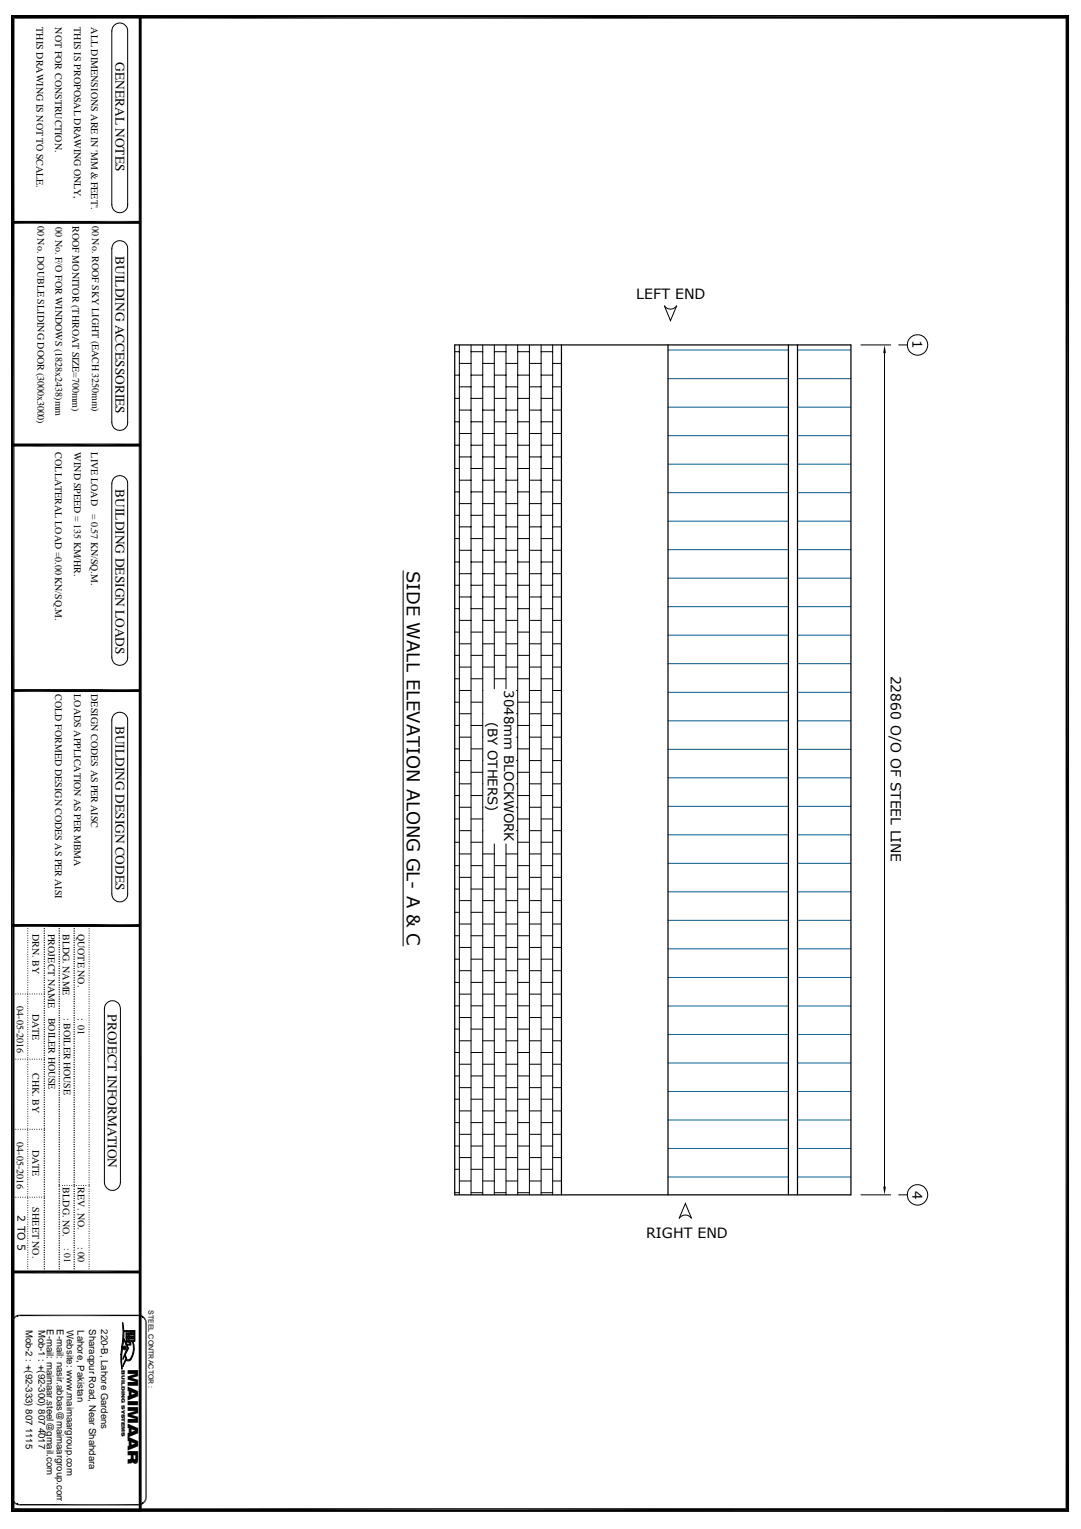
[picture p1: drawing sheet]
<svg xmlns="http://www.w3.org/2000/svg" width="297mm" height="420mm" viewBox="0 0 297 420" stroke-linecap="round" stroke-linejoin="round" font-family="sans-serif">
<g fill="none" stroke="#000" stroke-width=".27">
<path d="M3.2 4.3h290.1v410.6h-290.1zM3.2 4.3h35.3v410.6h-35.3h24.1M30.7 8.5h.1M31.3 7a2.16 2.16 0 0 1 2.4-.5 2.16 2.16 0 0 1 1.3 2v47.7a2.18 2.18 0 0 1-2.1 2.2 2.18 2.18 0 0 1-2.2-2.2v-47.7l.3-1.1zM293.3 4.3h.1M30.7 56.2h.1M35 56.2h.1M3.2 61h35.3M30.7 68.3h.1M31.3 66.7a2.19 2.19 0 0 1 2.4-.5 2.19 2.19 0 0 1 1.3 2.1v47.7a2.18 2.18 0 0 1-2.1 2.2 2.18 2.18 0 0 1-2.2-2.2v-47.7l.3-1.1zM124.8 96.6h1.3M126.1 94.7v233.4"/>
<path d="M126.1 99.8h3.2M129.3 94.7v233.4M129.3 96.6h3.2M132.5 94.7v233.4M132.5 99.8h3.2M135.7 94.7v94.4M135.7 96.6h3.2M138.9 94.7v94.4M138.9 99.8h3.2M142.1 94.7v233.4M142.1 96.6h3.2M145.3 94.7v233.4"/>
<path d="M145.3 99.8h3.2M148.5 94.7v233.4M148.5 96.6h3.2M151.7 94.7v233.4M151.7 99.8h2.4M182.3 83.9a1.99 1.99 0 0 0 3.4 0l-1.7 4.1zM236.3 94.7h8.1M242.8 96.9v228.9M246.6 94.7h2.4M30.7 116h.1M35 116h.1M124.8 103h1.3"/>
<path d="M124.8 109.4h1.3M124.8 115.8h1.3M126.1 106.2h3.2M126.1 112.6h3.2M126.1 119h3.2M129.3 103h3.2M129.3 109.4h3.2M129.3 115.8h3.2M132.5 106.2h3.2M132.5 112.6h3.2M132.5 119h3.2M135.7 103h3.2"/>
<path d="M135.7 109.4h3.2M135.7 115.8h3.2M138.9 106.2h3.2M138.9 112.6h3.2M138.9 119h3.2M142.1 103h3.2M142.1 109.4h3.2M142.1 115.8h3.2M145.3 106.2h3.2M145.3 112.6h3.2M145.3 119h3.2M148.5 103h3.2"/>
<path d="M148.5 109.4h3.2M148.5 115.8h3.2M151.7 106.2h2.4M151.7 112.6h2.4M151.7 119h2.4M3.2 122.2h35.3M30.7 132.8h.1M31.3 131.2a2.19 2.19 0 0 1 2.4-.4 2.19 2.19 0 0 1 1.3 2v47.7a2.18 2.18 0 0 1-2.1 2.2 2.18 2.18 0 0 1-2.2-2.2v-47.7l.3-1.1zM124.8 122.2h1.3M124.8 128.6h1.3M124.8 135.1h1.3M126.1 125.5h3.2"/>
<path d="M126.1 131.8h3.2M126.1 138.3h3.2M129.3 122.2h3.2M129.3 128.6h3.2M129.3 135.1h3.2M132.5 125.5h3.2M132.5 131.8h3.2M132.5 138.3h3.2M135.7 122.2h3.2M135.7 128.6h3.2M135.7 135.1h3.2M138.9 125.5h3.2"/>
<path d="M138.9 131.8h3.2M138.9 138.3h3.2M142.1 122.2h3.2M142.1 128.6h3.2M142.1 135.1h3.2M145.3 125.5h3.2M145.3 131.8h3.2M145.3 138.3h3.2M148.5 122.2h3.2M148.5 128.6h3.2M148.5 135.1h3.2M151.7 125.5h2.4"/>
<path d="M151.7 131.8h2.4M151.7 138.3h2.4M110.6 156.7v103.1M124.8 141.5h1.3M124.8 147.9h1.3M124.8 154.3h1.3M126.1 144.7h3.2M126.1 151.1h3.2M126.1 157.5h3.2M129.3 141.5h3.2M129.3 147.9h3.2M129.3 154.3h3.2"/>
<path d="M132.5 144.7h3.2M132.5 151.1h3.2M132.5 157.5h3.2M135.7 141.5h3.2M135.7 147.9h3.2M135.7 154.3h3.2M138.9 144.7h3.2M138.9 151.1h3.2M138.9 157.5h3.2M142.1 141.5h3.2M142.1 147.9h3.2M142.1 154.3h3.2"/>
<path d="M145.3 144.7h3.2M145.3 151.1h3.2M145.3 157.5h3.2M148.5 141.5h3.2M148.5 147.9h3.2M148.5 154.3h3.2M151.7 144.7h2.4M151.7 151.1h2.4M151.7 157.5h2.4M124.8 160.7h1.3M124.8 167.1h1.3M124.8 173.5h1.3"/>
<path d="M124.8 179.9h1.3M126.1 163.9h3.2M126.1 170.3h3.2M126.1 176.8h3.2M129.3 160.7h3.2M129.3 167.1h3.2M129.3 173.5h3.2M129.3 179.9h3.2M132.5 163.9h3.2M132.5 170.3h3.2M132.5 176.8h3.2M135.7 160.7h3.2"/>
<path d="M135.7 167.1h3.2M135.7 173.5h3.2M135.7 179.9h3.2M138.9 163.9h3.2M138.9 170.3h3.2M138.9 176.8h3.2M142.1 160.7h3.2M142.1 167.1h3.2M142.1 173.5h3.2M142.1 179.9h3.2M145.3 163.9h3.2M145.3 170.3h3.2"/>
<path d="M145.3 176.8h3.2M148.5 160.7h3.2M148.5 167.1h3.2M148.5 173.5h3.2M148.5 179.9h3.2M151.7 163.9h2.4M151.7 170.3h2.4M151.7 176.8h2.4M3.2 189.6h35.3M30.7 180.5h.1M30.7 197.7h.1M31.3 196.2a2.19 2.19 0 0 1 2.4-.5 2.19 2.19 0 0 1 1.3 2v47.8a2.18 2.18 0 0 1-2.1 2.1 2.18 2.18 0 0 1-2.2-2.1v-47.8z"/>
<path d="M35 180.5h.1M124.8 186.4h1.3M124.8 192.8h1.3M124.8 199.2h1.3M126.1 183.2h3.2M126.1 189.6h3.2M126.1 196h3.2M129.3 186.4h3.2M129.3 192.8h3.2M129.3 199.2h3.2M132.5 183.2h3.2M132.5 189.6h.1"/>
<path d="M132.5 196h.1M135.7 186.4h3.2M138.9 183.2h3.2M141.7 189.6h.4M141.7 196h.4M142.1 186.4h3.2M142.1 192.8h3.2M142.1 199.2h3.2M145.3 183.2h3.2M145.3 189.6h3.2M145.3 196h3.2M148.5 186.4h3.2"/>
<path d="M148.5 192.8h3.2M148.5 199.2h3.2M151.7 183.2h2.4M151.7 189.6h2.4M151.7 196h2.4M124.8 205.6h1.3M124.8 212h1.3M124.8 218.4h1.3M126.1 202.4h3.2M126.1 208.8h3.2M126.1 215.2h3.2M129.3 205.6h3.2"/>
<path d="M129.3 212h3.2M129.3 218.4h3.2M132.5 202.4h.1M132.5 208.8h.1M132.5 215.2h.1M141.7 202.4h.4M141.7 208.8h.4M141.7 215.2h.4M142.1 205.6h3.2M142.1 212h3.2M142.1 218.4h3.2M145.3 202.4h3.2"/>
<path d="M145.3 208.8h3.2M145.3 215.2h3.2M148.5 205.6h3.2M148.5 212h3.2M148.5 218.4h3.2M151.7 202.4h2.4M151.7 208.8h2.4M151.7 215.2h2.4M124.8 224.9h1.3M124.8 231.2h1.3M124.8 237.7h1.3M126.1 221.6h3.2"/>
<path d="M126.1 228.1h3.2M126.1 234.5h3.2M129.3 224.9h3.2M129.3 231.2h3.2M129.3 237.7h3.2M132.5 221.6h.1M132.5 228.1h.1M132.5 234.5h3.2M135.7 231.7v96.4M135.7 237.7h3.2M138.9 231.7v96.4M138.9 234.5h3.2"/>
<path d="M141.7 221.6h.4M141.7 228.1h.4M142.1 224.9h3.2M142.1 231.2h3.2M142.1 237.7h3.2M145.3 221.6h3.2M145.3 228.1h3.2M145.3 234.5h3.2M148.5 224.9h3.2M148.5 231.2h3.2M148.5 237.7h3.2M151.7 221.6h2.4"/>
<path d="M151.7 228.1h2.4M151.7 234.5h2.4M3.2 254.1h35.3M7.6 256.9h.1M7.6 255h.1M7.6 255.6h.1M7.6 256.2h.1M7.6 257.6h.1M7.6 258.2h.1M7.6 258.8h.1M7.6 259.5h.1M12.1 256.9h.1"/>
<path d="M12.1 255h.1M12.1 255.6h.1M12.1 256.2h.1M12.1 257.6h.1M12.1 258.2h.1M12.1 258.8h.1M12.1 259.5h.1M16.2 256.9h.1M16.2 255h.1M16.2 255.6h.1M16.2 256.2h.1M16.2 257.6h.1"/>
<path d="M16.2 258.2h.1M16.2 258.8h.1M16.2 259.5h.1M20.3 256.9h.1M20.3 255h.1M20.3 255.6h.1M20.3 256.2h.1M20.3 257.6h.1M20.3 258.2h.1M20.3 258.8h.1M20.3 259.5h.1M24.4 256.9h.1"/>
<path d="M24.4 255h.1M24.4 255.6h.1M24.4 256.2h.1M24.4 257.6h.1M24.4 258.2h.1M24.4 258.8h.1M24.4 259.5h.1M30.7 245.5h.1M35 245.5h.1M124.8 244.1h1.3M124.8 250.5h1.3M124.8 256.9h1.3"/>
<path d="M126.1 240.9h3.2M126.1 247.3h3.2M126.1 253.7h3.2M129.3 244.1h3.2M129.3 250.5h3.2M129.3 256.9h3.2M132.5 240.9h3.2M132.5 247.3h3.2M132.5 253.7h3.2M135.7 244.1h3.2M135.7 250.5h3.2M135.7 256.9h3.2"/>
<path d="M138.9 240.9h3.2M138.9 247.3h3.2M138.9 253.7h3.2M142.1 244.1h3.2M142.1 250.5h3.2M142.1 256.9h3.2M145.3 240.9h3.2M145.3 247.3h3.2M145.3 253.7h3.2M148.5 244.1h3.2M148.5 250.5h3.2M148.5 256.9h3.2"/>
<path d="M151.7 240.9h2.4M151.7 247.3h2.4M151.7 253.7h2.4M3.6 272.9h.1M4.3 272.9h.1M4.9 272.9h.1M5.6 272.9h.1M6.3 272.9h.1M6.9 272.9h.1M7.5 272.9h.1M7.6 260.1h.1M7.6 263.3h.1"/>
<path d="M7.6 260.8h.1M7.6 261.4h.1M7.6 262.1h.1M7.6 262.7h.1M7.6 264h.1M7.6 264.6h.1M7.6 265.3h.1M7.6 265.9h.1M7.6 266.6h.1M7.6 267.2h.1M7.6 267.9h.1M7.6 268.5h.1"/>
<path d="M7.6 269.1h.1M7.6 269.8h.1M7.6 270.5h.1M7.6 271.1h.1M7.6 271.7h.1M7.6 272.4h.1M7.6 273h.1M7.6 273.7h.1M7.6 274.3h.1M7.6 274.9h.1M7.6 275.6h.1M7.6 276.2h.1"/>
<path d="M7.6 276.9h.1M7.6 277.5h.1M7.6 278.2h.1M7.6 278.8h.1M7.6 279.5h.1M8.2 272.9h.1M8.8 272.9h.1M9.5 272.9h.1M10.1 272.9h.1M10.8 272.9h.1M11.4 272.9h.1M12.1 260.1h.1"/>
<path d="M12.1 263.3h.1M12.1 272.9h.1M12.1 260.8h.1M12.1 261.4h.1M12.1 262.1h.1M12.1 262.7h.1M12.1 264h.1M12.1 264.6h.1M12.1 265.3h.1M12.1 265.9h.1M12.1 266.6h.1M12.1 267.2h.1"/>
<path d="M12.1 267.9h.1M12.1 268.5h.1M12.1 269.1h.1M12.1 269.8h.1M12.1 270.5h.1M12.1 271.1h.1M12.1 271.7h.1M12.1 272.4h.1M12.1 273h.1M12.1 273.7h.1M12.1 274.3h.1M12.1 274.9h.1"/>
<path d="M12.1 275.6h.1M12.1 276.2h.1M12.1 276.9h.1M12.1 277.5h.1M12.1 278.2h.1M12.1 278.8h.1M12.1 279.5h.1M16.2 260.1h.1M16.2 263.3h.1M16.2 260.8h.1M16.2 261.4h.1M16.2 262.1h.1"/>
<path d="M16.2 262.7h.1M16.2 264h.1M16.2 264.6h.1M16.2 265.3h.1M16.2 265.9h.1M16.2 266.6h.1M16.2 267.2h.1M16.2 267.9h.1M16.2 268.5h.1M16.2 269.1h.1M16.2 269.8h.1M16.2 270.5h.1"/>
<path d="M16.2 271.1h.1M16.2 271.7h.1M16.2 272.4h.1M16.2 273h.1M16.2 273.7h.1M16.2 274.3h.1M16.2 274.9h.1M16.2 275.6h.1M16.2 276.2h.1M16.2 276.9h.1M16.2 277.5h.1M16.2 278.2h.1"/>
<path d="M16.2 278.8h.1M16.2 279.5h.1M20.3 260.1h.1M20.3 263.3h.1M20.3 260.8h.1M20.3 261.4h.1M20.3 262.1h.1M20.3 262.7h.1M20.3 264h.1M20.3 264.6h.1M20.3 265.3h.1M20.3 265.9h.1"/>
<path d="M20.3 266.6h.1M20.3 267.2h.1M20.3 267.9h.1M20.3 268.5h.1M20.3 269.1h.1M20.3 269.8h.1M20.3 270.5h.1M20.3 271.1h.1M20.3 271.7h.1M20.3 272.4h.1M20.3 273h.1M20.3 273.7h.1"/>
<path d="M20.3 274.3h.1M20.3 274.9h.1M20.3 275.6h.1M20.3 276.2h.1M20.3 276.9h.1M20.3 277.5h.1M20.3 278.2h.1M20.3 278.8h.1M20.3 279.5h.1M24.4 260.1h.1M24.4 263.3h.1M24.4 260.8h.1"/>
<path d="M24.4 261.4h.1M24.4 262.1h.1M24.4 262.7h.1M24.4 264h.1M24.4 264.6h.1M24.4 265.3h.1M24.4 265.9h.1M24.4 266.6h.1M24.4 267.2h.1M24.4 267.9h.1M24.4 268.5h.1M24.4 269.1h.1"/>
<path d="M24.4 269.8h.1M24.4 270.5h.1M24.4 271.1h.1M24.4 271.7h.1M24.4 272.4h.1M24.4 273h.1M24.4 273.7h.1M24.4 274.3h.1M24.4 274.9h.1M24.4 275.6h.1M24.4 276.2h.1M24.4 276.9h.1"/>
<path d="M24.4 277.5h.1M24.4 278.2h.1M24.4 278.8h.1M24.4 279.5h.1M28.7 276.9h.1M29.3 275.4a2.16 2.16 0 0 1 2.4-.5 2.16 2.16 0 0 1 1.3 2v47.8a2.2 2.2 0 0 1-2.1 2.1 2.2 2.2 0 0 1-2.2-2.1v-47.8l.3-1.1zM124.8 263.3h1.3M124.8 269.7h1.3M124.8 276.2h1.3M126.1 260.1h3.2M126.1 266.5h3.2M126.1 272.9h3.2"/>
<path d="M126.1 279.4h3.2M129.3 263.3h3.2M129.3 269.7h3.2M129.3 276.2h3.2M132.5 260.1h3.2M132.5 266.5h3.2M132.5 272.9h3.2M132.5 279.4h3.2M135.7 263.3h3.2M135.7 269.7h3.2M135.7 276.2h3.2M138.9 260.1h3.2"/>
<path d="M138.9 266.5h3.2M138.9 272.9h3.2M138.9 279.4h3.2M142.1 263.3h3.2M142.1 269.7h3.2M142.1 276.2h3.2M145.3 260.1h3.2M145.3 266.5h3.2M145.3 272.9h3.2M145.3 279.4h3.2M148.5 263.3h3.2M148.5 269.7h3.2"/>
<path d="M148.5 276.2h3.2M151.7 260.1h2.4M151.7 266.5h2.4M151.7 272.9h2.4M151.7 279.4h2.4M3.6 290.8h.1M4.3 290.8h.1M4.9 290.8h.1M5.6 290.8h.1M6.3 290.8h.1M6.9 290.8h.1M7.5 290.8h.1"/>
<path d="M7.6 280.1h.1M7.6 280.7h.1M7.6 281.4h.1M7.6 282h.1M7.6 282.7h.1M7.6 283.3h.1M7.6 283.9h.1M7.6 284.6h.1M7.6 285.3h.1M7.6 285.9h.1M7.6 286.5h.1M7.6 287.2h.1"/>
<path d="M7.6 287.8h.1M7.6 288.5h.1M7.6 289.1h.1M7.6 289.7h.1M7.6 290.4h.1M7.6 291.1h.1M7.6 291.7h.1M7.6 292.3h.1M7.6 293h.1M7.6 293.6h.1M7.6 294.3h.1M7.6 294.9h.1"/>
<path d="M7.6 295.6h.1M7.6 296.2h.1M7.6 296.8h.1M7.6 297.5h.1M7.6 298.1h.1M7.6 298.8h.1M7.6 299.4h.1M8.2 290.8h.1M8.8 290.8h.1M9.5 290.8h.1M10.1 290.8h.1M10.8 290.8h.1"/>
<path d="M11.4 290.8h.1M12.1 280.1h.1M12.1 280.7h.1M12.1 281.4h.1M12.1 282h.1M12.1 282.7h.1M12.1 283.3h.1M12.1 283.9h.1M12.1 284.6h.1M12.1 285.3h.1M12.1 285.9h.1M12.1 286.5h.1"/>
<path d="M12.1 287.2h.1M12.1 287.8h.1M12.1 288.5h.1M12.1 289.1h.1M12.1 289.7h.1M12.1 290.4h.1M12.1 291.1h.1M12.1 291.7h.1M12.1 292.3h.1M12.1 293h.1M12.1 293.6h.1M12.1 294.3h.1"/>
<path d="M12.1 294.9h.1M12.1 295.6h.1M12.1 296.2h.1M12.1 296.8h.1M12.1 297.5h.1M12.1 298.1h.1M12.1 298.8h.1M12.1 299.4h.1M12.1 290.8h.1M16.2 280.1h.1M16.2 280.7h.1M16.2 281.4h.1"/>
<path d="M16.2 282h.1M16.2 282.7h.1M16.2 283.3h.1M16.2 283.9h.1M16.2 284.6h.1M16.2 285.3h.1M16.2 285.9h.1M16.2 286.5h.1M16.2 287.2h.1M16.2 287.8h.1M16.2 288.5h.1M16.2 289.1h.1"/>
<path d="M16.2 289.7h.1M16.2 290.4h.1M16.2 291.1h.1M16.2 291.7h.1M16.2 292.3h.1M16.2 293h.1M16.2 293.6h.1M16.2 294.3h.1M16.2 294.9h.1M16.2 295.6h.1M16.2 296.2h.1M16.2 296.8h.1"/>
<path d="M16.2 297.5h.1M16.2 298.1h.1M16.2 298.8h.1M16.2 299.4h.1M20.3 280.1h.1M20.3 280.7h.1M20.3 281.4h.1M20.3 282h.1M20.3 282.7h.1M20.3 283.3h.1M20.3 283.9h.1M20.3 284.6h.1"/>
<path d="M20.3 285.3h.1M20.3 285.9h.1M20.3 286.5h.1M20.3 287.2h.1M20.3 287.8h.1M20.3 288.5h.1M20.3 289.1h.1M20.3 289.7h.1M20.3 290.4h.1M20.3 291.1h.1M20.3 291.7h.1M20.3 292.3h.1"/>
<path d="M20.3 293h.1M20.3 293.6h.1M20.3 294.3h.1M20.3 294.9h.1M20.3 295.6h.1M20.3 296.2h.1M20.3 296.8h.1M20.3 297.5h.1M20.3 298.1h.1M20.3 298.8h.1M20.3 299.4h.1M24.4 280.1h.1"/>
<path d="M24.4 280.7h.1M24.4 281.4h.1M24.4 282h.1M24.4 282.7h.1M24.4 283.3h.1M24.4 283.9h.1M24.4 284.6h.1M24.4 285.3h.1M24.4 285.9h.1M24.4 286.5h.1M24.4 287.2h.1M24.4 287.8h.1"/>
<path d="M24.4 288.5h.1M24.4 289.1h.1M24.4 289.7h.1M24.4 290.4h.1M24.4 291.1h.1M24.4 291.7h.1M24.4 292.3h.1M24.4 293h.1M24.4 293.6h.1M24.4 294.3h.1M24.4 294.9h.1M24.4 295.6h.1"/>
<path d="M24.4 296.2h.1M24.4 296.8h.1M24.4 297.5h.1M24.4 298.1h.1M24.4 298.8h.1M24.4 299.4h.1M124.8 282.6h1.3M124.8 289h1.3M124.8 295.4h1.3M126.1 285.8h3.2M126.1 292.2h3.2M126.1 298.6h3.2"/>
<path d="M129.3 282.6h3.2M129.3 289h3.2M129.3 295.4h3.2M132.5 285.8h3.2M132.5 292.2h3.2M132.5 298.6h3.2M135.7 282.6h3.2M135.7 289h3.2M135.7 295.4h3.2M138.9 285.8h3.2M138.9 292.2h3.2M138.9 298.6h3.2"/>
<path d="M142.1 282.6h3.2M142.1 289h3.2M142.1 295.4h3.2M145.3 285.8h3.2M145.3 292.2h3.2M145.3 298.6h3.2M148.5 282.6h3.2M148.5 289h3.2M148.5 295.4h3.2M151.7 285.8h2.4M151.7 292.2h2.4M151.7 298.6h2.4"/>
<path d="M3.6 310h.1M4.3 310h.1M4.9 310h.1M5.6 310h.1M6.3 310h.1M6.9 310h.1M7.5 310h.1M7.6 300.1h.1M7.6 300.7h.1M7.6 301.4h.1M7.6 302h.1M7.6 302.6h.1"/>
<path d="M7.6 303.3h.1M7.6 303.9h.1M7.6 304.6h.1M7.6 305.2h.1M7.6 305.9h.1M7.6 306.5h.1M7.6 307.2h.1M7.6 307.8h.1M7.6 308.4h.1M7.6 309.1h.1M7.6 309.7h.1M7.6 310.4h.1"/>
<path d="M7.6 311h.1M7.6 311.7h.1M7.6 312.3h.1M7.6 313h.1M7.6 313.6h.1M7.6 314.2h.1M7.6 314.9h.1M7.6 315.5h.1M7.6 316.2h.1M7.6 316.8h.1M7.6 317.4h.1M7.6 318.1h.1"/>
<path d="M7.6 318.8h.1M7.6 319.4h.1M8.2 310h.1M8.8 310h.1M9.5 310h.1M10.1 310h.1M10.8 310h.1M11.4 310h.1M12.1 300.1h.1M12.1 300.7h.1M12.1 301.4h.1M12.1 302h.1"/>
<path d="M12.1 302.6h.1M12.1 303.3h.1M12.1 303.9h.1M12.1 304.6h.1M12.1 305.2h.1M12.1 305.9h.1M12.1 306.5h.1M12.1 307.2h.1M12.1 307.8h.1M12.1 308.4h.1M12.1 309.1h.1M12.1 309.7h.1"/>
<path d="M12.1 310.4h.1M12.1 311h.1M12.1 311.7h.1M12.1 312.3h.1M12.1 313h.1M12.1 313.6h.1M12.1 314.2h.1M12.1 314.9h.1M12.1 315.5h.1M12.1 316.2h.1M12.1 316.8h.1M12.1 317.4h.1"/>
<path d="M12.1 318.1h.1M12.1 318.8h.1M12.1 319.4h.1M12.1 310h.1M16.2 300.1h.1M16.2 300.7h.1M16.2 301.4h.1M16.2 302h.1M16.2 302.6h.1M16.2 303.3h.1M16.2 303.9h.1M16.2 304.6h.1"/>
<path d="M16.2 305.2h.1M16.2 305.9h.1M16.2 306.5h.1M16.2 307.2h.1M16.2 307.8h.1M16.2 308.4h.1M16.2 309.1h.1M16.2 309.7h.1M16.2 310.4h.1M16.2 311h.1M16.2 311.7h.1M16.2 312.3h.1"/>
<path d="M16.2 313h.1M16.2 313.6h.1M16.2 314.2h.1M16.2 314.9h.1M16.2 315.5h.1M16.2 316.2h.1M16.2 316.8h.1M16.2 317.4h.1M16.2 318.1h.1M16.2 318.8h.1M16.2 319.4h.1M20.3 300.1h.1"/>
<path d="M20.3 300.7h.1M20.3 301.4h.1M20.3 302h.1M20.3 302.6h.1M20.3 303.3h.1M20.3 303.9h.1M20.3 304.6h.1M20.3 305.2h.1M20.3 305.9h.1M20.3 306.5h.1M20.3 307.2h.1M20.3 307.8h.1"/>
<path d="M20.3 308.4h.1M20.3 309.1h.1M20.3 309.7h.1M20.3 310.4h.1M20.3 311h.1M20.3 311.7h.1M20.3 312.3h.1M20.3 313h.1M20.3 313.6h.1M20.3 314.2h.1M20.3 314.9h.1M20.3 315.5h.1"/>
<path d="M20.3 316.2h.1M20.3 316.8h.1M20.3 317.4h.1M20.3 318.1h.1M20.3 318.8h.1M20.3 319.4h.1M24.4 300.1h.1M24.4 300.7h.1M24.4 301.4h.1M24.4 302h.1M24.4 302.6h.1M24.4 303.3h.1"/>
<path d="M24.4 303.9h.1M24.4 304.6h.1M24.4 305.2h.1M24.4 305.9h.1M24.4 306.5h.1M24.4 307.2h.1M24.4 307.8h.1M24.4 308.4h.1M24.4 309.1h.1M24.4 309.7h.1M24.4 310.4h.1M24.4 311h.1"/>
<path d="M24.4 311.7h.1M24.4 312.3h.1M24.4 313h.1M24.4 313.6h.1M24.4 314.2h.1M24.4 314.9h.1M24.4 315.5h.1M24.4 316.2h.1M24.4 316.8h.1M24.4 317.4h.1M24.4 318.1h.1M24.4 318.8h.1"/>
<path d="M24.4 319.4h.1M124.8 301.8h1.3M124.8 308.2h1.3M124.8 314.7h1.3M126.1 305h3.2M126.1 311.4h3.2M126.1 317.8h3.2M129.3 301.8h3.2M129.3 308.2h3.2M129.3 314.7h3.2M132.5 305h3.2M132.5 311.4h3.2"/>
<path d="M132.5 317.8h3.2M135.7 301.8h3.2M135.7 308.2h3.2M135.7 314.7h3.2M138.9 305h3.2M138.9 311.4h3.2M138.9 317.8h3.2M142.1 301.8h3.2M142.1 308.2h3.2M142.1 314.7h3.2M145.3 305h3.2M145.3 311.4h3.2"/>
<path d="M145.3 317.8h3.2M148.5 301.8h3.2M148.5 308.2h3.2M148.5 314.7h3.2M151.7 305h2.4M151.7 311.4h2.4M151.7 317.8h2.4M3.6 328.7h.1M4.3 328.7h.1M4.9 328.7h.1M5.6 328.7h.1M6.3 328.7h.1"/>
<path d="M6.9 328.7h.1M7.5 328.7h.1M7.6 320h.1M7.6 320.7h.1M7.6 321.3h.1M7.6 322h.1M7.6 322.6h.1M7.6 323.2h.1M7.6 323.9h.1M7.6 324.6h.1M7.6 325.2h.1M7.6 325.8h.1"/>
<path d="M7.6 326.5h.1M7.6 327.1h.1M7.6 327.8h.1M7.6 328.4h.1M7.6 329h.1M7.6 329.7h.1M7.6 330.3h.1M7.6 331h.1M7.6 331.6h.1M7.6 332.3h.1M7.6 332.9h.1M7.6 333.6h.1"/>
<path d="M7.6 334.2h.1M7.6 334.9h.1M7.6 335.5h.1M7.6 336.1h.1M7.6 336.8h.1M7.6 337.4h.1M7.6 338.1h.1M7.6 338.7h.1M7.6 339.4h.1M7.6 340h.1M8.2 328.7h.1M8.8 328.7h.1"/>
<path d="M9.5 328.7h.1M10.1 328.7h.1M10.8 328.7h.1M11.4 328.7h.1M12.1 320h.1M12.1 320.7h.1M12.1 321.3h.1M12.1 322h.1M12.1 322.6h.1M12.1 323.2h.1M12.1 323.9h.1M12.1 324.6h.1"/>
<path d="M12.1 325.2h.1M12.1 325.8h.1M12.1 326.5h.1M12.1 327.1h.1M12.1 327.8h.1M12.1 328.4h.1M12.1 329h.1M12.1 329.7h.1M12.1 330.3h.1M12.1 331h.1M12.1 331.6h.1M12.1 332.3h.1"/>
<path d="M12.1 332.9h.1M12.1 333.6h.1M12.1 334.2h.1M12.1 334.9h.1M12.1 335.5h.1M12.1 336.1h.1M12.1 336.8h.1M12.1 337.4h.1M12.1 338.1h.1M12.1 338.7h.1M12.1 339.4h.1M12.1 340h.1"/>
<path d="M12.1 328.7h.1M16.2 320h.1M16.2 320.7h.1M16.2 321.3h.1M16.2 322h.1M16.2 322.6h.1M16.2 323.2h.1M16.2 323.9h.1M16.2 324.6h.1M16.2 325.2h.1M16.2 325.8h.1M16.2 326.5h.1"/>
<path d="M16.2 327.1h.1M16.2 327.8h.1M16.2 328.4h.1M16.2 329h.1M16.2 329.7h.1M16.2 330.3h.1M16.2 331h.1M16.2 331.6h.1M16.2 332.3h.1M16.2 332.9h.1M16.2 333.6h.1M16.2 334.2h.1"/>
<path d="M16.2 334.9h.1M16.2 335.5h.1M16.2 336.1h.1M16.2 336.8h.1M16.2 337.4h.1M16.2 338.1h.1M16.2 338.7h.1M16.2 339.4h.1M16.2 340h.1M16.2 325.5h.1M17.1 325.5h.1M17.8 325.5h.1"/>
<path d="M18.4 325.5h.1M19.1 325.5h.1M19.7 325.5h.1M20.3 320h.1M20.3 320.7h.1M20.3 321.3h.1M20.3 322h.1M20.3 322.6h.1M20.3 323.2h.1M20.3 323.9h.1M20.3 324.6h.1M20.3 325.2h.1"/>
<path d="M20.3 325.8h.1M20.3 326.5h.1M20.3 327.1h.1M20.3 327.8h.1M20.3 328.4h.1M20.3 329h.1M20.3 329.7h.1M20.3 330.3h.1M20.3 331h.1M20.3 331.6h.1M20.3 332.3h.1M20.3 332.9h.1"/>
<path d="M20.3 333.6h.1M20.3 334.2h.1M20.3 334.9h.1M20.3 335.5h.1M20.3 336.1h.1M20.3 336.8h.1M20.3 337.4h.1M20.3 338.1h.1M20.3 338.7h.1M20.3 339.4h.1M20.3 340h.1M20.3 325.5h.1"/>
<path d="M21 325.5h.1M21.6 325.5h.1M22.3 325.5h.1M22.9 325.5h.1M23.5 325.5h.1M24.4 320h.1M24.4 320.7h.1M24.4 321.3h.1M24.4 322h.1M24.4 322.6h.1M24.4 323.2h.1M24.4 323.9h.1"/>
<path d="M24.4 324.6h.1M24.4 325.2h.1M24.4 325.8h.1M24.4 326.5h.1M24.4 327.1h.1M24.4 327.8h.1M24.4 328.4h.1M24.4 329h.1M24.4 329.7h.1M24.4 330.3h.1M24.4 331h.1M24.4 331.6h.1"/>
<path d="M24.4 332.3h.1M24.4 332.9h.1M24.4 333.6h.1M24.4 334.2h.1M24.4 334.9h.1M24.4 335.5h.1M24.4 336.1h.1M24.4 336.8h.1M24.4 337.4h.1M24.4 338.1h.1M24.4 338.7h.1M24.4 339.4h.1"/>
<path d="M24.4 340h.1M24.4 325.5h.1M28.7 324.7h.1M33 324.7h.1M124.8 321h1.3M124.8 327.5h1.3M126.1 324.3h3.2M129.3 321h3.2M129.3 327.5h3.2M132.5 324.3h3.2M135.7 321h3.2M135.7 327.5h3.2"/>
<path d="M138.9 324.3h3.2M142.1 321h3.2M142.1 327.5h3.2M145.3 324.3h3.2M148.5 321h3.2M148.5 327.5h3.2M151.7 324.3h2.4M188.1 330.4l1.7 4.1a2.04 2.04 0 0 0-3.4 0zM236.3 328.1h8.1M246.6 328.1h2.4M3.2 349.3h35.3M7.6 340.7h.1"/>
<path d="M7.6 341.3h.1M7.6 341.9h.1M7.6 342.6h.1M7.6 343.2h.1M7.6 343.9h.1M7.6 344.5h.1M7.6 345.2h.1M7.6 345.8h.1M7.6 346.5h.1M7.6 347.1h.1M7.6 347.7h.1M7.6 348.4h.1"/>
<path d="M12.1 340.7h.1M12.1 341.3h.1M12.1 341.9h.1M12.1 342.6h.1M12.1 343.2h.1M12.1 343.9h.1M12.1 344.5h.1M12.1 345.2h.1M12.1 345.8h.1M12.1 346.5h.1M12.1 347.1h.1M12.1 347.7h.1"/>
<path d="M12.1 348.4h.1M16.2 340.7h.1M16.2 341.3h.1M16.2 341.9h.1M16.2 342.6h.1M16.2 343.2h.1M16.2 343.9h.1M16.2 344.5h.1M16.2 345.2h.1M16.2 345.8h.1M16.2 346.5h.1M16.2 347.1h.1"/>
<path d="M16.2 347.7h.1M16.2 348.4h.1M20.3 340.7h.1M20.3 341.3h.1M20.3 341.9h.1M20.3 342.6h.1M20.3 343.2h.1M20.3 343.9h.1M20.3 344.5h.1M20.3 345.2h.1M20.3 345.8h.1M20.3 346.5h.1"/>
<path d="M20.3 347.1h.1M20.3 347.7h.1M20.3 348.4h.1M24.4 340.7h.1M24.4 341.3h.1M24.4 341.9h.1M24.4 342.6h.1M24.4 343.2h.1M24.4 343.9h.1M24.4 344.5h.1M24.4 345.2h.1M24.4 345.8h.1"/>
<path d="M24.4 346.5h.1M24.4 347.1h.1M24.4 347.7h.1M24.4 348.4h.1M3.2 362.6v49M3.3 362.1v50.1M3.5 362v50.3M33.2 371.7v2.2M33.3 370v5.4M33.4 369.6v6.1M33.5 368.1v3.8M33.7 367.8v2.2"/>
<path d="M33.7 363.1a17.5 17.5 0 0 1-.1 6.9l-.2 1.9v4a22 22 0 0 1 .3-8.1zM33.7 363.5v6.2M33.8 363.5v5.7M33.9 370.2h.5v.2l-.3 .2zM33.9 364.6v3.7M34 364.8v2.9l.9 2.4-1.1 3.1 1.5-3-1.3-2.7M34 365.3h3M34 365.6h2.9M34.1 369.6l.3 .2v.2h-.5zM34.4 372l.4 1-1.1 2.3 .8-2.4-.3-.6M34.6 365.9h.4v.7h-.4zM34.6 366.9h.4v.6h-.4z"/>
<path d="M34.6 367.8h.4v.7h-.4zM35.1 367.8h.4v.7h-.4zM35.2 366.9h.3v.6h-.3zM35.2 365.9h.3v.7h-.3zM35.8 365.9h.3v.7h-.3zM35.8 366.9h.3v.6h-.3zM36.3 368.3a4.9 4.9 0 0 1-.9 5h-.7M36.4 365.9h.4v.7h-.4zM36.4 366.9h.4v.7h-.4zM36.5 368.3a5.4 5.4 0 0 1-.8 5.2l-.4 .2-.7-.3M36.7 368.8v2.9M36.7 369.3v2"/>
<path d="M37 365.3v3M37 365.3v3h-1.1v1h-1l-.2-.2h.9v-1.2h1.2M39.9 362v50.3M40.1 362.1v50.1M40.2 362.6v49M3.2 414.9h.1M293.3 414.9h.1"/>
<circle cx="251.8" cy="94.7" r="2.82"/>
<circle cx="251.8" cy="328.1" r="2.82"/>
</g>
<g fill="none" stroke="#005d94" stroke-width=".27">
<path d="M183.3 96.1h33.1M218.9 96.1h14.6M183.3 104h33.1M183.3 111.8h33.1M183.3 119.6h33.1M218.9 104h14.6M218.9 111.8h14.6M218.9 119.6h14.6M183.3 127.4h33.1M183.3 135.3h33.1M218.9 127.4h14.6M218.9 135.3h14.6"/>
<path d="M183.3 143.1h33.1M183.3 150.9h33.1M183.3 158.7h33.1M218.9 143.1h14.6M218.9 150.9h14.6M218.9 158.7h14.6M183.3 166.6h33.1M183.3 174.4h33.1M218.9 166.6h14.6M218.9 174.4h14.6M183.3 182.2h33.1M183.3 190.1h33.1"/>
<path d="M183.3 197.9h33.1M218.9 182.2h14.6M218.9 190.1h14.6M218.9 197.9h14.6M183.3 205.7h33.1M183.3 213.6h33.1M218.9 205.7h14.6M218.9 213.6h14.6M183.3 221.4h33.1M183.3 229.2h33.1M183.3 237h33.1M218.9 221.4h14.6"/>
<path d="M218.9 229.2h14.6M218.9 237h14.6M183.3 244.9h33.1M183.3 252.7h33.1M218.9 244.9h14.6M218.9 252.7h14.6M183.3 260.5h33.1M183.3 268.4h33.1M183.3 276.2h33.1M218.9 260.5h14.6M218.9 268.4h14.6M218.9 276.2h14.6"/>
<path d="M183.3 284h33.1M183.3 291.9h33.1M183.3 299.7h33.1M218.9 284h14.6M218.9 291.9h14.6M218.9 299.7h14.6M183.3 307.5h33.1M183.3 315.3h33.1M218.9 307.5h14.6M218.9 315.3h14.6M183.3 323.2h33.1M218.9 323.2h14.6"/>
</g>
<path d="M124.8 94.7h108.7v233.4h-108.7zM154.1 94.7v233.4M183.3 94.7v233.4M216.4 94.7v233.4M218.9 94.7v233.4" fill="none" stroke="#000" stroke-width=".34"/>
<g fill="#000">
<path d="M3.2 4.3h290.1l-289.3 .8zM3.2 4.3l.8 .8-.8 409.8zM4 5.1l289.3-.8v.8zM38.1 4.3l.8 410.6h-.8zM38.1 4.3h.8v410.6zM292.5 4.3h.8l-.8 409.8zM3.2 61.5l35.3-.8v.8zM3.2 60.7h35.3l-35.3 .8zM242.8 94.7l.3 2.2h-.7zM3.2 121.8h35.3l-35.3 .8zM3.2 122.6l35.3-.8v.8zM3.2 189.2h35.3l-35.3 .8z"/>
<path d="M3.2 190l35.3-.8v.8zM3.2 253.7h35.3l-35.3 .8zM3.2 254.5l35.3-.8v.8zM242.4 325.8h.7l-.3 2.3zM3.2 348.8h35.3l-35.3 .8zM3.2 349.6l35.3-.8v.8zM3.6 361.9v1.3zM3.8 361.6l-.2 1zM3.8 361.6v.7zM3.9 361.6l-.1 .7zM3.9 361.6l.4-.3-.4 .8zM4.3 361.3v.4l-.4 .4z"/>
<path d="M4.3 361.2v.5zM4.8 361v.4zM4.3 361.2l.5-.2-.5 .7zM4.8 361v.4l-.5 .3zM4.8 361h.6l-.6 .4zM4.8 361.4l.6-.4v.4zM33.4 374.2v1.7zM33.4 373.9v1.8zM33.5 375.1l-.1 .8zM33.5 375.1v.8zM33.6 363.3v.2zM33.7 363.1l-.1 .4z"/>
<path d="M33.7 363.1v1.8zM33.7 375.1v.2zM33.8 372.9v.3zM33.9 369.8v.2zM33.9 370.2v.2zM34 365.3v.2zM34 367.5v.2zM34 365.3v.3zM33.9 370.2h.2l-.2 .2zM34.1 370.2v.4l-.2-.2zM34.1 369.6l-.2 .4zM34.1 369.6v.4h-.2z"/>
<path d="M34.1 370.2h.2l-.2 .4zM34.3 370.2v.4h-.2zM34.1 369.6h.2l-.2 .4zM34.3 369.6v.4h-.2zM34.4 372v.6zM34.4 369.8v.2zM34.4 370.2v.2zM34.3 370.2h.1l-.1 .4zM34.4 370.2l-.1 .4zM34.3 369.6l.1 .2-.1 .2zM34.4 369.8l-.1 .2zM34.4 372l.1 .3-.1 .3z"/>
<path d="M34.5 372.3v.6l-.1-.3zM34.5 372.9l-.8 2.4zM34.5 372.9v.7l-.8 1.7zM34.7 373.3v.2zM34 367.5l.8 1.7zM34 367.7l.8 1.5v.7zM34.5 372.3l.3 .7-.3 .6zM34.9 369.1v.2zM34.9 369.3v.8zM34.8 369.2v.7zM34.9 370.1l-1.1 3.1zM34.9 370.1v.9l-1.1 2.2z"/>
<path d="M34.7 373.3l.2 .1-.2 .1zM34.7 373.5l.2-.1v.2zM34.6 367.8h.4l-.4 .7zM35 367.8v.7h-.4zM34.6 366.9h.4l-.4 .7zM35 366.9v.7h-.4zM34.6 365.9h.4l-.4 .7zM35 365.9v.7h-.4zM34.9 373.4v.2zM35 373.4l-.1 .2zM34.9 369.3l.4 .9-.4 .8zM35 373.4l.3-.1-.3 .3z"/>
<path d="M35.3 373.3v.4l-.3-.1zM35.3 373.3v.4zM35.4 373.3l-.1 .4zM35.1 367.8h.4l-.4 .7zM35.5 367.8v.7h-.4zM35.2 365.9h.3l-.3 .7zM35.5 365.9v.7h-.3zM35.2 366.9h.3l-.3 .7zM35.5 366.9v.7h-.3zM34.9 369.1h.7l-.7 .2zM34.9 369.3l.7-.2v.2zM35.4 373.3l.3-.1-.3 .4z"/>
<path d="M35.7 373.2v.3l-.3 .1zM35.8 373.1l-.1 .4zM35.6 367.9h.3l-.3 1.4zM35.9 367.9v1.4h-.3zM36 372.7l-.2 .7zM36 372.7v.5l-.2 .2zM35.8 366.9h.3l-.3 .7zM36.1 366.9v.7h-.3zM35.8 365.9h.3l-.3 .7zM36.1 365.9v.7h-.3zM36.2 372.2l-.2 1zM36.3 368.3l.1 .5z"/>
<path d="M36.4 371.4l-.2 1.4zM36.4 368.3v.5zM36.5 368.3v.5zM36.5 371.3l-.1 1zM36.6 370.7l-.1 1.4zM36.6 368.6v.7zM36.6 370.3v1.6zM36.6 368.8v1.5zM36.4 366.9h.4l-.4 .7zM36.8 366.9v.7h-.4zM36.4 365.9h.4l-.4 .7zM36.8 365.9v.7h-.4z"/>
<path d="M35.9 367.9h.9l-.9 .4zM35.9 368.3l.9-.4v.4zM36.8 369.3v2zM36.8 367.9v.4zM36.9 367.9l-.1 .4zM38.6 361v.4zM38 361h.6l-.6 .4zM38 361.4l.6-.4v.4zM39.1 361.2v.5zM39.1 361.3v.4zM38.6 361l.5 .2-.5 .2zM38.6 361.4l.5-.2v.5z"/>
<path d="M39.1 361.3l.4 .3-.4 .1zM39.1 361.7l.4-.1v.5zM39.5 361.6v.5zM39.6 361.6v.7zM39.6 361.6l.2 .3-.2 .4zM39.8 361.9v.7l-.2-.3zM39.8 361.9v.7zM39.9 362v1.2zM3.6 411.1v1.2zM3.6 411.6v.8zM3.6 411.6l.2 .4-.2 .4zM3.8 412v.7l-.2-.3z"/>
<path d="M3.8 412v.7zM3.9 412.2v.5zM4 414.1l289.3 .8h-290.1zM4 5.1v409l-.8 .8zM3.9 412.2l.4 .3-.4 .2zM3.9 412.7l.4-.2v.5zM4.3 412.5v.5zM4.3 412.6v.4zM4.8 412.8v.5zM4.3 412.6l.5 .2-.5 .2zM4.3 413l.5-.2v.5zM4.8 412.8l.6 .2-.6 .3z"/>
<path d="M4.8 413.3l.6-.3v.3zM38.6 412.8v.5zM38 413l.6-.2-.6 .5zM38 413.3l.6-.5v.5zM39.1 412.5v.5zM38.6 412.8l.5-.2-.5 .7zM39.1 412.6v.4l-.5 .3zM39.5 412.2l-.4 .8v-.5zM39.5 412.2v.5l-.4 .3zM39.6 412l-.1 .7zM39.8 411.6l-.2 1.1v-.7zM39.8 411.6v.8l-.2 .3z"/>
<path d="M39.9 411.1l-.1 1.3zM293.3 4.3v410.6l-.8-.8zM4 414.1h288.5l.8 .8z"/>
</g>
<path d="M5.4 361.2h32.6M5.4 413.1h32.6" fill="none" stroke="#000" stroke-width=".38"/>
<path d="M34 365.5h2.9" fill="none" stroke="#000" stroke-width=".3"/>
<text font-size="4.9" x="111.7" y="156.7" transform="rotate(90 111.7 156.7)">SIDE WALL ELEVATION ALONG GL- A &amp; C</text>
<g font-size="4">
<text x="35.1" y="375.8" transform="rotate(90 35.1 375.8)">MAIMA</text>
<text x="35.1" y="398.2" transform="rotate(90 35.1 398.2)">R</text>
</g>
<g font-size="3.9">
<text x="174.6" y="82">LEFT END</text>
<text x="177.3" y="339.9">RIGHT END</text>
</g>
<text font-size="3.8" x="244.5" y="185.5" transform="rotate(90 244.5 185.5)">22860 O/O OF STEEL LINE</text>
<g font-size="3.7">
<text x="31.7" y="17.1" transform="rotate(90 31.7 17.1)">GENERAL NOTES</text>
<text x="31.7" y="70.3" transform="rotate(90 31.7 70.3)">BUILDING ACCESSORIES</text>
<text x="250.4" y="93.5" transform="rotate(90 250.4 93.5)">1</text>
<text x="31.7" y="134.3" transform="rotate(90 31.7 134.3)">BUILDING DESIGN LOADS</text>
<text x="31.7" y="199.2" transform="rotate(90 31.7 199.2)">BUILDING DESIGN CODES</text>
<text x="29.6" y="278.4" transform="rotate(90 29.6 278.4)">PROJECT INFORMATION</text>
<text x="250.4" y="326.9" transform="rotate(90 250.4 326.9)">4</text>
</g>
<g font-size="3.6">
<text x="138.4" y="189.5" transform="rotate(90 138.4 189.5)">3048mm BLOCKWORK</text>
<text x="133.9" y="198.2" transform="rotate(90 133.9 198.2)">(BY OTHERS)</text>
</g>
<text font-size="2.9" x="4.8" y="333.6" transform="rotate(90 4.8 333.6)">2 TO 5</text>
<g font-size="2.7">
<text x="10" y="7.5" transform="rotate(90 10 7.5)">THIS DRAWING IS NOT TO SCALE.</text>
<text x="15.2" y="7.5" transform="rotate(90 15.2 7.5)">NOT FOR CONSTRUCTION.</text>
<text x="20.3" y="7.5" transform="rotate(90 20.3 7.5)">THIS IS PROPOSAL DRAWING ONLY,</text>
<text x="25" y="7.5" transform="rotate(90 25 7.5)">ALL DIMENSIONS ARE IN 'MM &amp; FEET'.</text>
<text x="10.3" y="62" transform="rotate(90 10.3 62)">00 No. DOUBLE SLIDING DOOR (3000x3000)</text>
<text x="15.2" y="62.3" transform="rotate(90 15.2 62.3)">00 No. F/O FOR WINDOWS (1828x2438)mm</text>
<text x="19.9" y="62" transform="rotate(90 19.9 62)">ROOF MONITOR (THROAT SIZE=700mm)</text>
<text x="25.3" y="61.9" transform="rotate(90 25.3 61.9)">00 No. ROOF SKY LIGHT (EACH 3250mm)</text>
<text x="15.2" y="124.2" transform="rotate(90 15.2 124.2)">COLLATERAL LOAD =0.00 KN/SQ.M.</text>
<text x="20.3" y="124.2" transform="rotate(90 20.3 124.2)">WIND SPEED = 135 KM/HR.</text>
<text x="25" y="124.2" transform="rotate(90 25 124.2)">LIVE LOAD</text>
<text x="25" y="141.1" transform="rotate(90 25 141.1)">= 0.57 KN/SQ.M.</text>
<text x="15.2" y="190.6" transform="rotate(90 15.2 190.6)">COLD FORMED DESIGN CODES AS PER AISI</text>
<text x="20.3" y="190.6" transform="rotate(90 20.3 190.6)">LOADS APPLICATION AS PER MBMA</text>
<text x="25" y="190.6" transform="rotate(90 25 190.6)">DESIGN CODES AS PER AISC</text>
<text x="8.9" y="256.4" transform="rotate(90 8.9 256.4)">DRN. BY</text>
<text x="13.2" y="256.4" transform="rotate(90 13.2 256.4)">PROJECT NAME</text>
<text x="17.3" y="256.4" transform="rotate(90 17.3 256.4)">BLDG. NAME</text>
<text x="21.4" y="256.4" transform="rotate(90 21.4 256.4)">QUOTE NO.</text>
<text x="4.6" y="276.3" transform="rotate(90 4.6 276.3)">04-05-2016</text>
<text x="8.9" y="278.3" transform="rotate(90 8.9 278.3)">DATE</text>
<text x="13.4" y="279.4" transform="rotate(90 13.4 279.4)">BOILER HOUSE</text>
<text x="17.5" y="279.4" transform="rotate(90 17.5 279.4)">: BOILER HOUSE</text>
<text x="21.4" y="279.4" transform="rotate(90 21.4 279.4)">: 01</text>
<text x="8.9" y="294.6" transform="rotate(90 8.9 294.6)">CHK. BY</text>
<text x="4.6" y="313.6" transform="rotate(90 4.6 313.6)">04-05-2016</text>
<text x="8.9" y="315.6" transform="rotate(90 8.9 315.6)">DATE</text>
<text x="17.3" y="326" transform="rotate(90 17.3 326)">BLDG. NO.</text>
<text x="21.4" y="326" transform="rotate(90 21.4 326)">REV. NO.</text>
<text x="8.9" y="331.5" transform="rotate(90 8.9 331.5)">SHEET NO.</text>
<text x="21.4" y="342.4" transform="rotate(90 21.4 342.4)">: 00</text>
</g>
<g font-size="2.6">
<text x="17.6" y="342.6" transform="rotate(90 17.6 342.6)">: 01</text>
<text x="7.1" y="365.1" transform="rotate(90 7.1 365.1)">Mob-2 : +(92-333) 807</text>
<text x="10.5" y="365.1" transform="rotate(90 10.5 365.1)">Mob-1 : +(92-300) 807</text>
<text x="12.8" y="364.9" transform="rotate(90 12.8 364.9)">E-mail: maimaar.steel@gmail.com</text>
<text x="15.6" y="364.9" transform="rotate(90 15.6 364.9)">E-mail: nasir.abbas@maimaargroup.com</text>
<text x="18.4" y="365.2" transform="rotate(90 18.4 365.2)">Website: www.maimaargroup.com</text>
<text x="21.3" y="365.2" transform="rotate(90 21.3 365.2)">Lahore, Pakistan</text>
<text x="24.5" y="364.9" transform="rotate(90 24.5 364.9)">Sharaqpur Road, Near Shahdara</text>
<text x="27.7" y="364.9" transform="rotate(90 27.7 364.9)">220-B, Lahore Gardens</text>
<text x="7.1" y="392" transform="rotate(90 7.1 392)">1115</text>
<text x="10.5" y="392" transform="rotate(90 10.5 392)">4017</text>
</g>
<text font-size="1.9" x="40.8" y="359.7" transform="rotate(90 40.8 359.7)">STEEL CONTRACTOR :</text>
<text font-size="1.3" x="33.4" y="376.2" transform="rotate(90 33.4 376.2)">BUILDING SYSTEMS</text>
</svg>
